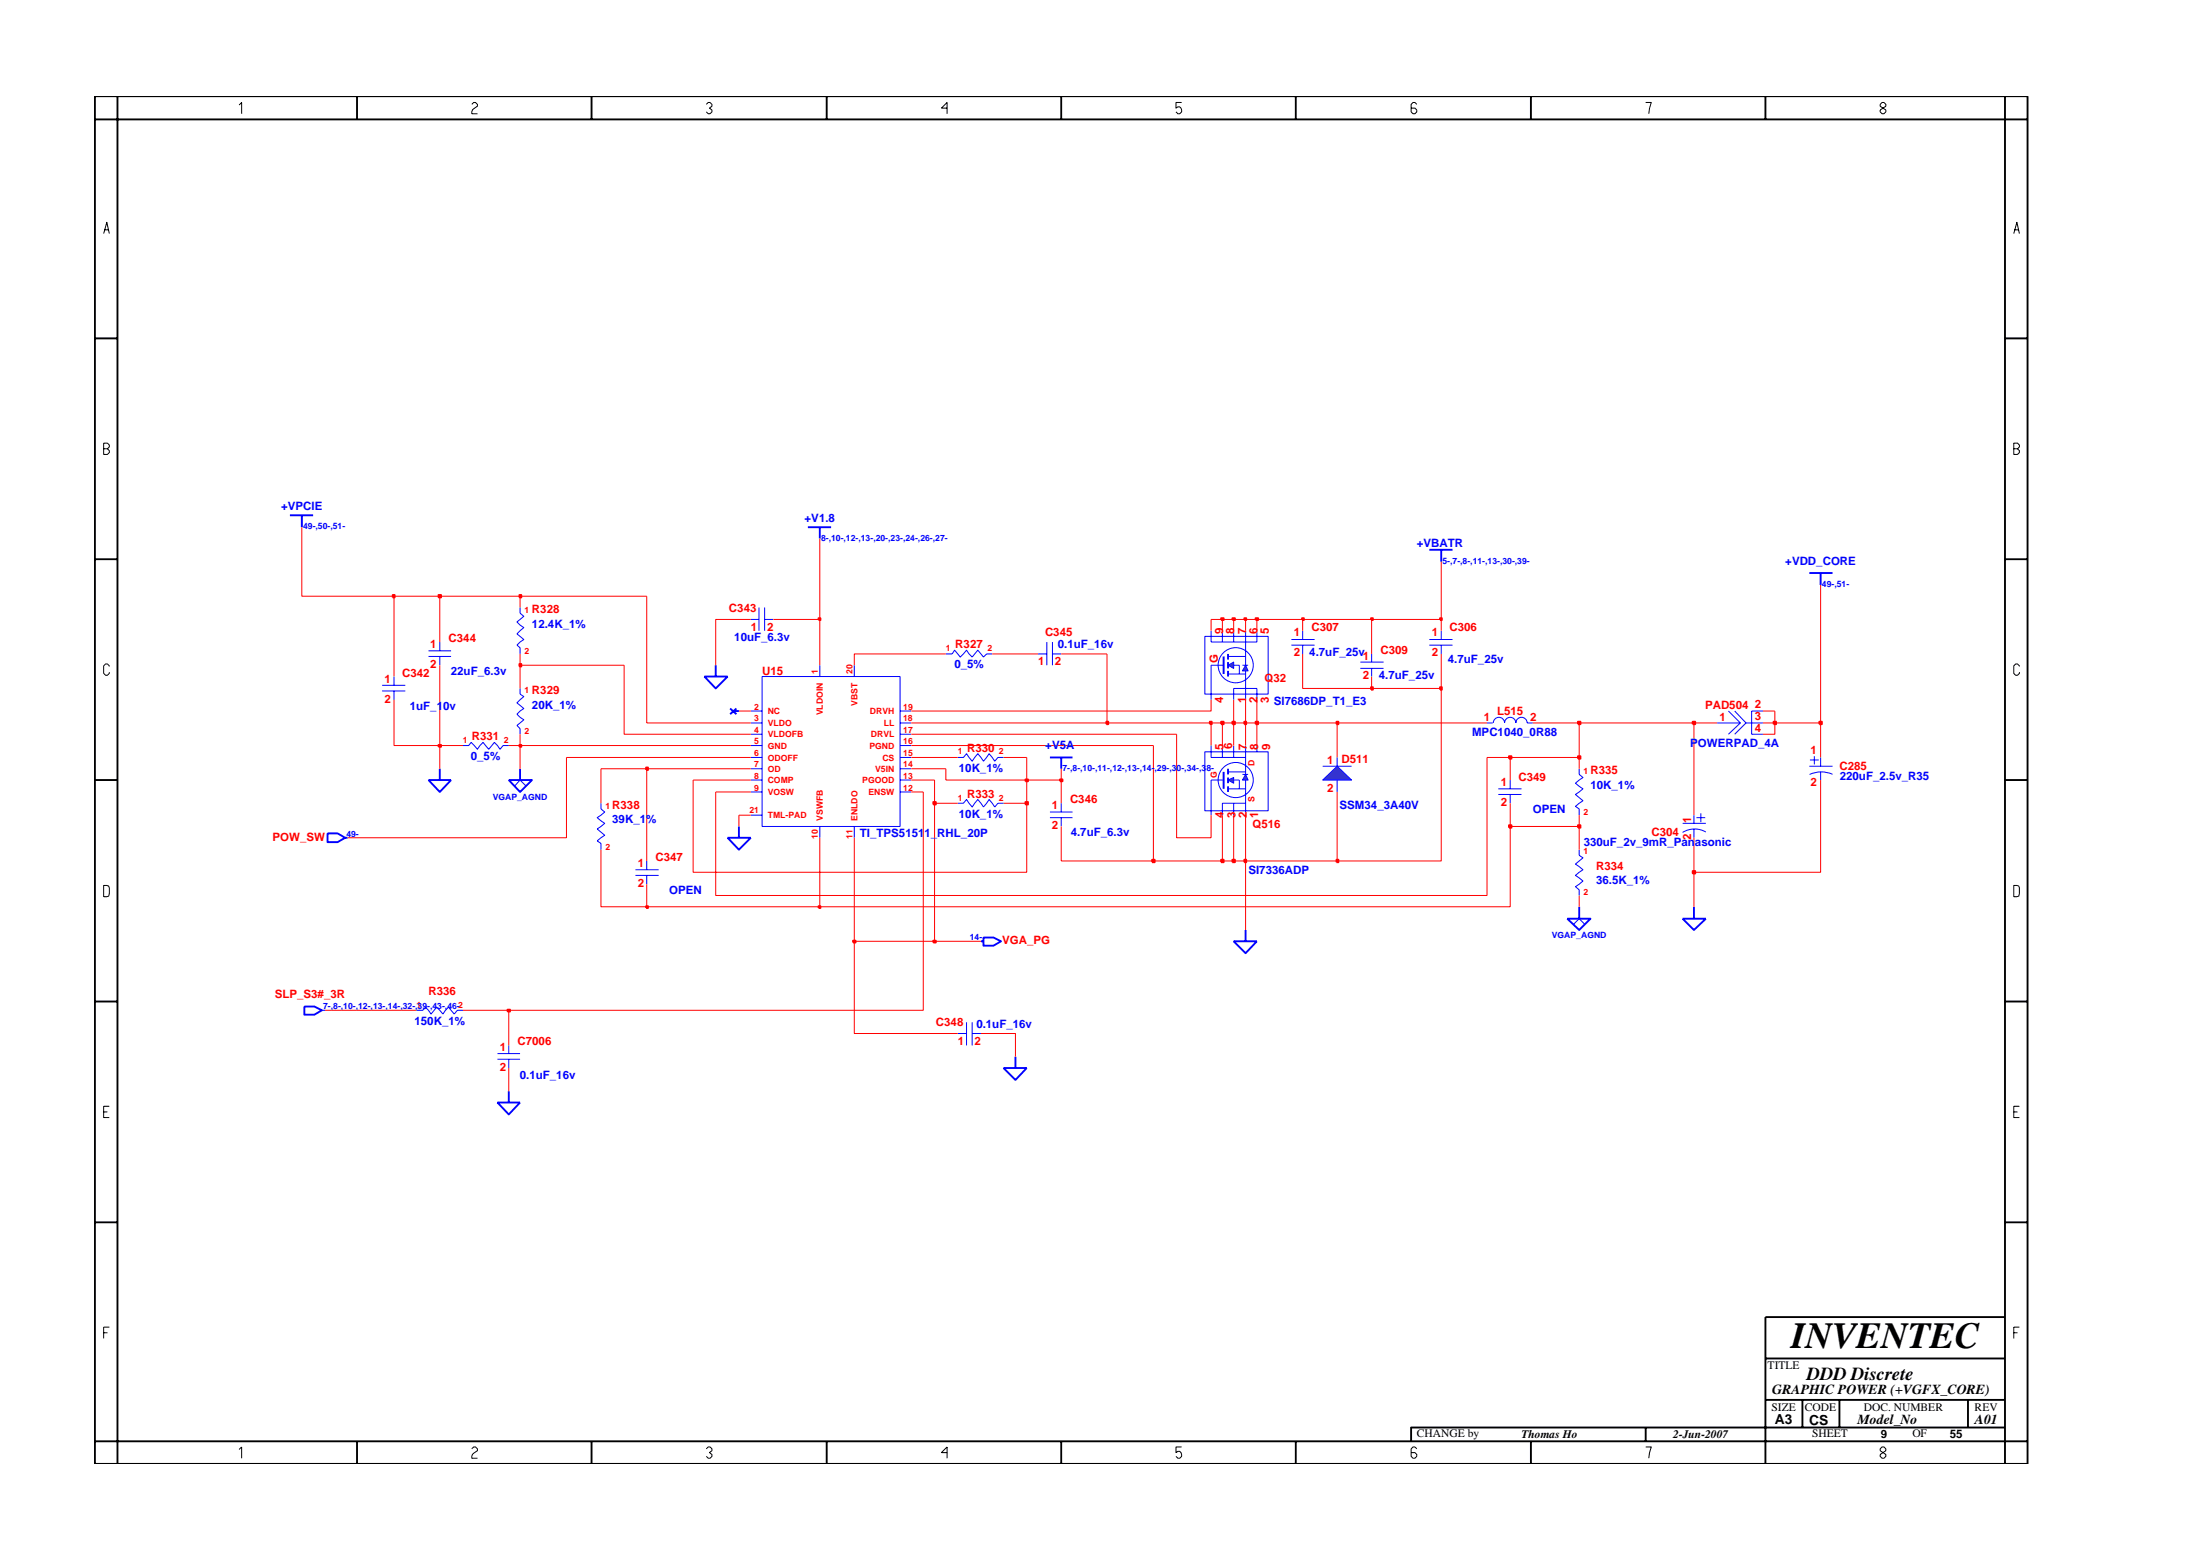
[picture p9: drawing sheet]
<svg xmlns="http://www.w3.org/2000/svg" width="297mm" height="210mm" viewBox="0 0 297 210" stroke-linecap="round" stroke-linejoin="round" font-family="sans-serif">
<path d="M193 74.2h3.1M194.6 74.2v1.6M244.3 77.3h3.1M245.8 77.3v1.6M41.1 135.8h1.3l1.1 .5-1.1 .6h-1.3zM227.2 124h3.1l-1.6 1.5zM228.7 122.4v1.6M135.5 144.1h3.1l-1.5 1.6zM137.1 142.6v1.5" fill="none" stroke="#00f" stroke-width=".25"/>
<g fill="none" stroke="#00f" stroke-width=".14">
<path d="M174.4 86.3h3.1M174.4 87.1h3.1M175.9 85.1v1.2M175.9 87.1v1.2M183.7 89.4h3.1M183.7 90.2h3.1M185.2 88.3v1.1M185.2 90.2v1.1M193 86.3h3.1M193 87.1h3.1M194.6 85.1v1.2M194.6 87.1v1.2"/>
<path d="M231.8 97.6h3.2M233.4 96l1.6 1.6M234.2 96l1.5 1.6M235 97.6l-1.6 1.5M235.7 97.6h2.3M235.7 97.6l-1.5 1.5M238 96h-1.5v3.1h1.5M178.6 103.4h3.9M180.5 102.2v1.2M180.5 105.3v1.6M43.5 136.3h.4"/>
</g>
<path d="M178.6 105.3l1.9-1.9 2 1.9z" fill="#3c3cc8"/>
<path d="M140.2 88.3h1.1M141.3 86.6v3.2M142.1 88.3h1.2M142.1 86.6v3.2M69.5 106.1l.7-.8 .9 .8M129.3 102.2h.8l.4-.5 .8 1 .7-1 .8 1 .7-1 .8 1 .4-.5h.8M163.5 105.3h1.7M178.6 105.3l1.9-1.9 2 1.9zM56.2 136.3h.9l.3-.4 .8 .9 .8-.9 .8 .9 .8-.9 .7 .9 .5-.5h.7" fill="none" stroke="#00f" stroke-width=".14"/>
<path d="M95.1 91.3h3.1l-1.6 1.6zM96.6 89.8v1.5M44.2 112.5h1.4l1 .6-1 .6h-1.4zM46.6 113.1h.3M68.7 105.3h3.1l-1.6 1.6zM70.2 103.7v1.6M141.8 102.2h3M143.3 102.2v1.5M165.2 104.2v2.3" fill="none" stroke="#00f" stroke-width=".25"/>
<path d="M168.2 104.5l.3 .8h-.7z" fill="#3c3cc8"/>
<path d="M167.8 104.5h.7M168.2 104.5l.3 .8h-.7z" fill="none" stroke="#00f" stroke-width=".14"/>
<path d="M165.8 105.3l.8-.4v.8z" fill="#3c3cc8"/>
<g fill="none" stroke="#00f" stroke-width=".14">
<path d="M127.7 88.3h.9l.3-.6 .8 1 .8-1 .8 1 .7-1 .8 1 .4-.4h.8M163.5 89.8h1.7M162.7 101.5h8.5v7.9h-8.5zM163.5 100.6v1.6h4.7M163.5 105.3v4.7M165 100.6v1.6M165.8 105.3l.8-.4v.8zM165.8 106.5h2.4M165.8 104.2h2.4M166.6 105.3h.7v1.2M166.6 100.6v1.6M166.6 108.4v1.6"/>
<path d="M168.2 100.6v3.9M168.2 105.3v4.7M168.2 108.4h-3.2v1.6M169.7 100.6v.9M227.2 111.1h3.1M228.7 110v1.1M228.7 111.9v1.2M229.1 110.3h1.1M229.6 109.8v1.1M230.3 112.3a3 3 0 0 0-3.1 0"/>
<circle cx="166.8" cy="105.3" r="2.37"/>
</g>
<path d="M165.2 88.6v2.4M165.8 103.7v.8M165.8 104.9v.8M165.8 106.1v.8M132.4 127h.4M132.8 126.5h1.3l1.1 .5-1.1 .6h-1.3z" fill="none" stroke="#00f" stroke-width=".25"/>
<path d="M168.2 89.8l.3 .7h-.7z" fill="#3c3cc8"/>
<path d="M167.8 89.8h.7M168.2 89.8l.3 .7h-.7z" fill="none" stroke="#00f" stroke-width=".14"/>
<path d="M165.8 89.8l.8-.4v.8z" fill="#3c3cc8"/>
<g fill="none" stroke="#00f" stroke-width=".14">
<path d="M51.6 92.5h3.1M51.6 93.2h3.1M53.2 91.3v1.2M53.2 93.2v1.2M57.9 88.6h3M57.9 87.8h3M59.4 86.6v1.2M59.4 88.6v1.2M70.2 82v.7l.5 .5-.9 .7 .9 .8-.9 .8 .9 .8-.9 .8 .4 .3v.9M70.2 92.9v.8l.5 .3-.9 .9 .9 .7-.9 .8 .9 .7-.9 .8 .4 .4v.8M101.4 97.6h1.5M101.4 96h1.5"/>
<path d="M101.4 99.1h1.5M101.4 83.6h1.1M102.5 82v3.1M102.9 91.3h18.6v20.2h-18.6zM103.2 83.6h1.2M103.2 82v3.1M110.7 89.8v1.5M115.3 89.8v1.5M121.5 97.6h1.5M121.5 96h1.5M121.5 99.1h1.5M162.7 85.9h8.5v7.8h-8.5z"/>
<path d="M163.5 85.1v1.5h6.2v-1.5M163.5 89.8v4.6M165 85.1v1.5M165.8 89.8l.8-.4v.8zM165.8 91h2.4M165.8 88.6h2.4M166.6 89.8h.7v1.2M166.6 94.4v-1.5h3.1v1.5M166.6 85.1v1.5M168.2 85.1v4.7M168.2 90.5v3.9M200.8 97.6h.7"/>
<path d="M201.6 97.6a.76 .76 0 0 1 .8-.8 .76 .76 0 0 1 .7 .8 .76 .76 0 0 1 .8-.8 .76 .76 0 0 1 .8 .8 .76 .76 0 0 1 .7-.8 .76 .76 0 0 1 .8 .8h.8M62.5 100.6h.8l.3-.4 .9 .9 .7-.9 .8 .9 .7-.9 .8 .9 .4-.5h.8M81.1 108.4v.8l.5 .4-1 .7 1 .8-1 .8 1 .8-1 .8 .5 .3v.9M85.8 117.4h3.1M85.8 118.1h3.1M87.3 116.2v1.2M87.3 118.1v1.2M101.4 100.6h1.5M101.4 102.2h1.5M101.4 103.7h1.5M101.4 105.3h1.5M101.4 106.9h1.5"/>
<path d="M101.4 110h1.5M110.7 111.5v1.6M115.3 111.5v1.6M121.5 100.6h1.5M121.5 102.2h1.5M121.5 103.7h1.5M121.5 105.3h1.5M121.5 106.9h1.5M129.3 108.4h.8l.4-.5 .8 1 .7-1 .8 1 .7-1 .8 1 .4-.5h.8M141.8 109.6h3M141.8 110.3h3M143.3 108.4v1.2"/>
<path d="M143.3 110.3v1.2M202.3 106.5h3.1M202.3 107.2h3.1M203.9 105.3v1.2M203.9 107.2v1.2M213.2 103.7v.8l.5 .4-1 .8 1 .8-1 .7 1 .9-1 .7 .5 .4v.8M213.2 114.7v.7l.5 .4-1 .8 1 .8-1 .7 1 .8-1 .8 .5 .4v.7M244.3 103.4h3.1M244.4 102.6h1.2M245 102.1v1.1M245.8 102.2v1.2M245.8 104.2v1.1"/>
<path d="M247.4 104.5a3.7 3.7 0 0 0-3.1 0M129.3 139.5h1.2M130.5 138v3.1M131.3 139.5h1.1M131.3 138v3.1M212.5 124.7l.7-.7 .8 .7M67.2 142.2h3M67.2 142.9h3M68.7 141.1v1.1M68.7 142.9v1.2"/>
<circle cx="166.8" cy="89.8" r="2.37"/>
</g>
<g fill="none" stroke="#00f" stroke-width=".25">
<path d="M39.1 69.5h3.2M40.8 69.5v1.6M109.1 71.1h3.1M110.7 71.1v1.6M98.6 95.6l.8 .8M99 96h.8M99.4 95.6l-.8 .8M165.8 88.3v.7M165.8 89.4v.8M165.8 90.5v.8M57.9 105.3h3l-1.5 1.6zM59.4 103.7v1.6"/>
<path d="M98.2 113.1h3.2l-1.6 1.6zM99.8 111.5v1.6M166.6 127h3.1l-1.5 1.6zM168.2 125.5v1.5M211.6 124h3.1l-1.5 1.5zM213.2 122.4v1.6M67.2 148.8h3l-1.5 1.6zM68.7 147.3v1.5"/>
</g>
<path d="M43.9 136.3h12.3M62.5 136.3h6.2v4.8M115.3 127v12.5h14M132.4 139.5h4.7v3.1M68.7 144.1v3.2" fill="none" stroke="#f00" stroke-width=".14"/>
<path d="M68.5 136.3h.4v.2h-.4z" fill="#8e2323"/>
<path d="M68.5 136.3h.4v.2h-.4z" fill="none" stroke="#f00" stroke-width=".25"/>
<path d="M124.7 106.9v29.4h-56" fill="none" stroke="#f00" stroke-width=".14"/>
<path d="M115.2 126.9h.3v.3h-.3z" fill="#8e2323"/>
<path d="M115.2 126.9h.3v.3h-.3z" fill="none" stroke="#f00" stroke-width=".25"/>
<path d="M115.3 113.1v13.9h10.9" fill="none" stroke="#f00" stroke-width=".14"/>
<path d="M126 126.9h.4v.3h-.4z" fill="#8e2323"/>
<path d="M126 126.9h.4v.3h-.4z" fill="none" stroke="#f00" stroke-width=".25"/>
<path d="M81.1 114.7v7.7h6.2M126.2 108.4v18.6h6.2M168.2 116.2v9.3" fill="none" stroke="#f00" stroke-width=".14"/>
<path d="M87.2 122.3h.3v.2h-.3z" fill="#8e2323"/>
<path d="M87.2 122.3h.3v.2h-.3z" fill="none" stroke="#f00" stroke-width=".25"/>
<path d="M87.3 119.3v3.1h23.4" fill="none" stroke="#f00" stroke-width=".14"/>
<path d="M110.5 122.3h.3v.2h-.3z" fill="#8e2323"/>
<path d="M110.5 122.3h.3v.2h-.3z" fill="none" stroke="#f00" stroke-width=".25"/>
<path d="M93.6 105.3v12.4h45v-9.3M200.8 102.2v18.6h-104.2v-13.9M203.9 111.5v10.9h-93.2v-9.3M228.7 117.7v4.7M213.2 120.8v1.6" fill="none" stroke="#f00" stroke-width=".14"/>
<path d="M228.5 117.5h.4v.4h-.4z" fill="#8e2323"/>
<path d="M228.5 117.5h.4v.4h-.4z" fill="none" stroke="#f00" stroke-width=".25"/>
<path d="M87.3 103.7v12.5M143.3 111.5v4.7h12.4M245.8 105.3v12.4h-17.1v-4.6" fill="none" stroke="#f00" stroke-width=".14"/>
<path d="M155.6 116h.3v.4h-.3z" fill="#8e2323"/>
<path d="M155.6 116h.3v.4h-.3z" fill="none" stroke="#f00" stroke-width=".25"/>
<path d="M155.7 100.6v15.6h9.3" fill="none" stroke="#f00" stroke-width=".14"/>
<path d="M164.9 116h.3v.4h-.3z" fill="#8e2323"/>
<path d="M164.9 116h.3v.4h-.3z" fill="none" stroke="#f00" stroke-width=".25"/>
<path d="M165 110v6.2h1.6" fill="none" stroke="#f00" stroke-width=".14"/>
<path d="M166.4 116h.3v.4h-.3z" fill="#8e2323"/>
<path d="M166.4 116h.3v.4h-.3z" fill="none" stroke="#f00" stroke-width=".25"/>
<path d="M166.6 110v6.2h1.6" fill="none" stroke="#f00" stroke-width=".14"/>
<path d="M168 116h.3v.4h-.3z" fill="#8e2323"/>
<path d="M168 116h.3v.4h-.3z" fill="none" stroke="#f00" stroke-width=".25"/>
<path d="M168.2 110v6.2h12.3" fill="none" stroke="#f00" stroke-width=".14"/>
<path d="M180.5 116h.2v.4h-.2z" fill="#8e2323"/>
<path d="M180.5 116h.2v.4h-.2z" fill="none" stroke="#f00" stroke-width=".25"/>
<path d="M158.9 99.1v14h4.6v-3.1M194.6 92.9v23.3h-14.1v-9.3M76.5 102.2v10.9h-29.6M99.8 110v1.5M213.2 111.5v3.2" fill="none" stroke="#f00" stroke-width=".14"/>
<path d="M203.7 111.4h.4v.3h-.4z" fill="#8e2323"/>
<path d="M203.7 111.4h.4v.3h-.4z" fill="none" stroke="#f00" stroke-width=".25"/>
<path d="M203.9 108.4v3.1h9.3" fill="none" stroke="#f00" stroke-width=".14"/>
<path d="M213 111.4h.4v.3h-.4z" fill="#8e2323"/>
<path d="M213 111.4h.4v.3h-.4z" fill="none" stroke="#f00" stroke-width=".25"/>
<path d="M228.7 97.6v12.4M81.1 103.7v4.7M99.8 110h1.6M213.2 110v1.5" fill="none" stroke="#f00" stroke-width=".14"/>
<path d="M126 108.2h.4v.4h-.4z" fill="#8e2323"/>
<path d="M126 108.2h.4v.4h-.4z" fill="none" stroke="#f00" stroke-width=".25"/>
<path d="M126.2 105.3v3.1h3.1M135.5 108.4h3.1" fill="none" stroke="#f00" stroke-width=".14"/>
<path d="M138.5 108.2h.3v.4h-.3z" fill="#8e2323"/>
<path d="M138.5 108.2h.3v.4h-.3z" fill="none" stroke="#f00" stroke-width=".25"/>
<path d="M93.6 105.3h7.8M96.6 106.9h4.8M123 106.9h1.7M123 105.3h3.2M127.7 103.7v1.6h10.9v3.1M143.3 105.3v3.1" fill="none" stroke="#f00" stroke-width=".14"/>
<path d="M138.5 105.2h.3v.2h-.3z" fill="#8e2323"/>
<path d="M138.5 105.2h.3v.2h-.3z" fill="none" stroke="#f00" stroke-width=".25"/>
<path d="M138.6 102.2v3.1h4.7" fill="none" stroke="#f00" stroke-width=".14"/>
<path d="M143.1 105.2h.4v.2h-.4z" fill="#8e2323"/>
<path d="M143.1 105.2h.4v.2h-.4z" fill="none" stroke="#f00" stroke-width=".25"/>
<path d="M59.4 100.6v3.1M70.2 100.6v3.1M81.1 103.7h6.2M143.3 103.7v1.6M203.9 102.2v3.1" fill="none" stroke="#f00" stroke-width=".14"/>
<path d="M87.2 103.6h.3v.3h-.3z" fill="#8e2323"/>
<path d="M87.2 103.6h.3v.3h-.3z" fill="none" stroke="#f00" stroke-width=".25"/>
<path d="M180.5 97.6v4.6M76.5 102.2h24.9M87.3 103.7h14.1M123 103.7h4.7M123 102.2h6.3M135.5 102.2h3.1M200.8 102.2h3.1M213.2 102.2v1.5" fill="none" stroke="#f00" stroke-width=".14"/>
<path d="M203.7 102.1h.4v.3h-.4z" fill="#8e2323"/>
<path d="M203.7 102.1h.4v.3h-.4z" fill="none" stroke="#f00" stroke-width=".25"/>
<path d="M203.9 102.2h9.3" fill="none" stroke="#f00" stroke-width=".14"/>
<path d="M213 102.1h.4v.3h-.4z" fill="#8e2323"/>
<path d="M213 102.1h.4v.3h-.4z" fill="none" stroke="#f00" stroke-width=".25"/>
<path d="M53.2 94.4v6.2h6.2M213.2 97.6v4.6M245.8 97.6v4.6" fill="none" stroke="#f00" stroke-width=".14"/>
<path d="M59.2 100.5h.3v.3h-.3z" fill="#8e2323"/>
<path d="M59.2 100.5h.3v.3h-.3z" fill="none" stroke="#f00" stroke-width=".25"/>
<path d="M59.4 89.8v10.8h3.1M68.7 100.6h1.5" fill="none" stroke="#f00" stroke-width=".14"/>
<path d="M70.1 100.5h.3v.3h-.3z" fill="#8e2323"/>
<path d="M70.1 100.5h.3v.3h-.3z" fill="none" stroke="#f00" stroke-width=".25"/>
<path d="M70.2 99.1v1.5h31.2M84.3 89.8v9.3h17.1M87.3 80.5v17.1h14.1M123 99.1h35.9M123 97.6h26.5M163.5 97.6v3M165 97.6v3M166.6 97.6v3M168.2 97.6v3M169.7 97.6v3M239.6 97.6v1.5h-1.6M123 100.6h32.7" fill="none" stroke="#f00" stroke-width=".14"/>
<path d="M149.4 97.4h.2v.3h-.2z" fill="#8e2323"/>
<path d="M149.4 97.4h.2v.3h-.2z" fill="none" stroke="#f00" stroke-width=".25"/>
<path d="M149.5 88.3v9.3h14" fill="none" stroke="#f00" stroke-width=".14"/>
<path d="M163.4 97.4h.2v.3h-.2z" fill="#8e2323"/>
<path d="M163.4 97.4h.2v.3h-.2z" fill="none" stroke="#f00" stroke-width=".25"/>
<path d="M163.5 97.6h1.5" fill="none" stroke="#f00" stroke-width=".14"/>
<path d="M164.9 97.4h.3v.3h-.3z" fill="#8e2323"/>
<path d="M164.9 97.4h.3v.3h-.3z" fill="none" stroke="#f00" stroke-width=".25"/>
<path d="M165 97.6h1.6" fill="none" stroke="#f00" stroke-width=".14"/>
<path d="M166.4 97.4h.3v.3h-.3z" fill="#8e2323"/>
<path d="M166.4 97.4h.3v.3h-.3z" fill="none" stroke="#f00" stroke-width=".25"/>
<path d="M166.6 94.4v3.2h1.6" fill="none" stroke="#f00" stroke-width=".14"/>
<path d="M168 97.4h.3v.3h-.3z" fill="#8e2323"/>
<path d="M168 97.4h.3v.3h-.3z" fill="none" stroke="#f00" stroke-width=".25"/>
<path d="M168.2 94.4v3.2h1.5" fill="none" stroke="#f00" stroke-width=".14"/>
<path d="M169.5 97.4h.4v.3h-.4z" fill="#8e2323"/>
<path d="M169.5 97.4h.4v.3h-.4z" fill="none" stroke="#f00" stroke-width=".25"/>
<path d="M169.7 94.4v3.2h10.8" fill="none" stroke="#f00" stroke-width=".14"/>
<path d="M180.5 97.4h.2v.3h-.2z" fill="#8e2323"/>
<path d="M180.5 97.4h.2v.3h-.2z" fill="none" stroke="#f00" stroke-width=".25"/>
<path d="M180.5 97.6h20.3M207 97.6h6.2" fill="none" stroke="#f00" stroke-width=".14"/>
<path d="M213 97.4h.4v.3h-.4z" fill="#8e2323"/>
<path d="M213 97.4h.4v.3h-.4z" fill="none" stroke="#f00" stroke-width=".25"/>
<path d="M213.2 97.6h15.5" fill="none" stroke="#f00" stroke-width=".14"/>
<path d="M228.5 97.4h.4v.3h-.4z" fill="#8e2323"/>
<path d="M228.5 97.4h.4v.3h-.4z" fill="none" stroke="#f00" stroke-width=".25"/>
<path d="M228.7 97.6h3.1M238 97.6h1.6" fill="none" stroke="#f00" stroke-width=".14"/>
<path d="M239.5 97.4h.3v.3h-.3z" fill="#8e2323"/>
<path d="M239.5 97.4h.3v.3h-.3z" fill="none" stroke="#f00" stroke-width=".25"/>
<path d="M239.6 96v1.6h6.2" fill="none" stroke="#f00" stroke-width=".14"/>
<path d="M245.6 97.4h.4v.3h-.4z" fill="#8e2323"/>
<path d="M245.6 97.4h.4v.3h-.4z" fill="none" stroke="#f00" stroke-width=".25"/>
<path d="M245.8 78.9v18.7M70.2 89.8v3.1M99.8 96h1.6M163.5 94.4v1.6h-40.5M175.9 88.3v4.6h9.3M238 96h1.6" fill="none" stroke="#f00" stroke-width=".14"/>
<path d="M185.1 92.7h.3v.4h-.3z" fill="#8e2323"/>
<path d="M185.1 92.7h.3v.4h-.3z" fill="none" stroke="#f00" stroke-width=".25"/>
<path d="M185.2 91.3v1.6h9.4" fill="none" stroke="#f00" stroke-width=".14"/>
<path d="M194.4 92.7h.3v.4h-.3z" fill="#8e2323"/>
<path d="M194.4 92.7h.3v.4h-.3z" fill="none" stroke="#f00" stroke-width=".25"/>
<path d="M53.2 80.5v10.8M194.6 88.3v4.6" fill="none" stroke="#f00" stroke-width=".14"/>
<path d="M70.1 89.6h.3v.3h-.3z" fill="#8e2323"/>
<path d="M70.1 89.6h.3v.3h-.3z" fill="none" stroke="#f00" stroke-width=".25"/>
<g fill="none" stroke="#f00" stroke-width=".14">
<path d="M59.4 80.5v6.1M70.2 88.3v1.5h14.1M101.4 83.6h-4.8v6.2M104.4 83.6h6.3v6.2M127.7 88.3h-12.4v1.5M134 88.3h6.2M143.3 88.3h6.2M163.5 83.6v1.5M165 83.6v1.5M166.6 83.6v1.5M168.2 83.6v1.5M169.7 83.6v1.5"/>
<path d="M175.9 83.6v1.5M185.2 83.6v4.7M194.6 83.6v1.5"/>
</g>
<path d="M110.5 83.4h.3v.3h-.3z" fill="#8e2323"/>
<path d="M110.5 83.4h.3v.3h-.3z" fill="none" stroke="#f00" stroke-width=".25"/>
<path d="M110.7 72.7v10.9M163.5 83.6h1.5" fill="none" stroke="#f00" stroke-width=".14"/>
<path d="M164.9 83.4h.3v.3h-.3z" fill="#8e2323"/>
<path d="M164.9 83.4h.3v.3h-.3z" fill="none" stroke="#f00" stroke-width=".25"/>
<path d="M165 83.6h1.6" fill="none" stroke="#f00" stroke-width=".14"/>
<path d="M166.4 83.4h.3v.3h-.3z" fill="#8e2323"/>
<path d="M166.4 83.4h.3v.3h-.3z" fill="none" stroke="#f00" stroke-width=".25"/>
<path d="M166.6 83.6h1.6" fill="none" stroke="#f00" stroke-width=".14"/>
<path d="M168 83.4h.3v.3h-.3z" fill="#8e2323"/>
<path d="M168 83.4h.3v.3h-.3z" fill="none" stroke="#f00" stroke-width=".25"/>
<path d="M168.2 83.6h1.5" fill="none" stroke="#f00" stroke-width=".14"/>
<path d="M169.5 83.4h.4v.3h-.4z" fill="#8e2323"/>
<path d="M169.5 83.4h.4v.3h-.4z" fill="none" stroke="#f00" stroke-width=".25"/>
<path d="M169.7 83.6h6.2" fill="none" stroke="#f00" stroke-width=".14"/>
<path d="M175.8 83.4h.3v.3h-.3z" fill="#8e2323"/>
<path d="M175.8 83.4h.3v.3h-.3z" fill="none" stroke="#f00" stroke-width=".25"/>
<path d="M175.9 83.6h9.3" fill="none" stroke="#f00" stroke-width=".14"/>
<path d="M185.1 83.4h.3v.3h-.3z" fill="#8e2323"/>
<path d="M185.1 83.4h.3v.3h-.3z" fill="none" stroke="#f00" stroke-width=".25"/>
<path d="M185.2 83.6h9.4" fill="none" stroke="#f00" stroke-width=".14"/>
<path d="M194.4 83.4h.3v.3h-.3z" fill="#8e2323"/>
<path d="M194.4 83.4h.3v.3h-.3z" fill="none" stroke="#f00" stroke-width=".25"/>
<path d="M40.8 71.1v9.4h12.4M194.6 75.8v7.8M70.2 80.5v1.5" fill="none" stroke="#f00" stroke-width=".14"/>
<path d="M53 80.3h.3v.3h-.3z" fill="#8e2323"/>
<path d="M53 80.3h.3v.3h-.3z" fill="none" stroke="#f00" stroke-width=".25"/>
<path d="M53.2 80.5h6.2" fill="none" stroke="#f00" stroke-width=".14"/>
<path d="M59.2 80.3h.3v.3h-.3z" fill="#8e2323"/>
<path d="M59.2 80.3h.3v.3h-.3z" fill="none" stroke="#f00" stroke-width=".25"/>
<path d="M59.4 80.5h10.8" fill="none" stroke="#f00" stroke-width=".14"/>
<path d="M70.1 80.3h.3v.3h-.3z" fill="#8e2323"/>
<path d="M70.1 80.3h.3v.3h-.3z" fill="none" stroke="#f00" stroke-width=".25"/>
<path d="M70.2 80.5h17.1" fill="none" stroke="#f00" stroke-width=".14"/>
<g fill="none" stroke="#000" stroke-width=".25">
<path d="M12.8 13h261v184.6h-261zM12.8 16.1h261M15.9 13v184.6M48.2 13v3.1M79.9 13v3.1M111.6 13v3.1M143.3 13v3.1M174.9 13v3.1M206.7 13v3.1M238.4 13v3.1M270.7 13v184.6M12.8 45.7h3.1"/>
<path d="M270.7 45.7h3.1M12.8 75.5h3.1M270.7 75.5h3.1M12.8 105.3h3.1M270.7 105.3h3.1M12.8 135.2h3.1M270.7 135.2h3.1M12.8 165h3.1M270.7 165h3.1M270.7 177.7h-32.3v19.9M12.8 194.5h261M48.2 194.5v3.1"/>
<path d="M79.9 194.5v3.1M111.6 194.5v3.1M143.3 194.5v3.1M174.9 194.5v3.1M206.7 194.5v3.1M222.2 192.6v1.9M238.4 183.3h32.3M238.4 188.9h32.3M243.4 188.9v3.7M248.4 188.9v3.7M265.7 188.9v3.7M270.7 192.6h-80.2v1.9"/>
</g>
<g fill="none" stroke="#000" stroke-width=".14">
<path d="M32.3 14.2l.3-.4v1.6M63.7 14.1l.3-.3h.2l.3 .3v.2l-.5 .4-.3 .4v.3h.8M95.4 14.1l.2-.3h.3l.2 .3v.2l-.3 .3 .3 .2v.3l-.2 .3h-.3l-.2-.3M127.9 14.6h-.8l.8-.8v1.6M159.5 13.8h-.7v.8l.2-.2a.5 .5 0 0 1 .5 .7l-.2 .3h-.3l-.2-.3M191.3 14.1l-.3-.3h-.2l-.3 .3v1l.3 .3h.2l.3-.3v-.3l-.3-.2h-.5M222.2 13.8h.8l-.4 1.6M253.9 14.1l.2-.3h.3l.2 .3v.2l-.7 .5v.3l.2 .3h.3l.2-.3v-.3l-.7-.5zM14 31.5l.4-1.5 .4 1.5M14.1 31h.6M271.9 31.5l.4-1.5 .4 1.5M272 31h.6"/>
<path d="M14 59.8h.5l.3 .3v.2l-.3 .3 .3 .2v.3l-.3 .2h-.5zM14 60.6h.5M271.9 60.6h.5l.3-.3v-.2l-.3-.3h-.5v1.5h.5l.3-.2v-.3l-.3-.2M14.8 89.9l-.3-.3h-.2l-.3 .3v1l.3 .2h.2l.3-.2v-.2M272.7 89.9l-.3-.3h-.3l-.2 .3v1l.2 .2h.3l.3-.2v-.2M14 119.5l.7 .1 .1 .2-.1 1.1-.7 .1zM271.9 119.5l.7 .1 .1 .2-.1 1.1-.7 .1zM14 150.1h.5M14.8 149.3h-.8v1.5h.8M271.9 150.1h.5M272.7 149.3h-.8v1.5h.8M14 179.9h.5"/>
<path d="M14.8 179.1h-.8v1.5M271.9 179.9h.5M272.7 179.1h-.8v1.5M32.3 195.6l.3-.3v1.5M63.7 195.5l.3-.2h.2l.3 .2v.3l-.7 .5-.1 .2v.3h.8M95.4 195.5l.2-.2h.3l.2 .2v.3l-.3 .2 .3 .3v.2l-.2 .3h-.3l-.2-.3M127.9 196h-.8l.8-.7v1.5M159.5 195.3h-.7v.7l.2-.1a.5 .5 0 0 1 .5 .6l-.2 .3h-.3l-.2-.3M191.3 195.5l-.3-.2h-.2l-.3 .2v1l.3 .3h.2l.3-.3v-.2l-.3-.3h-.5M222.2 195.3h.8l-.4 1.5M254.1 195.3l-.2 .2v.3l.7 .5v.2l-.2 .3h-.3l-.2-.3v-.2l.7-.5v-.3l-.2-.2z"/>
</g>
<text font-size="5" x="241.8" y="182">INVENTEC</text>
<text font-size="2.5" x="244" y="186.3">DDD Discrete</text>
<g font-size="1.9">
<text x="239.3" y="188.1">GRAPHIC POWER (+VGFX_CORE)</text>
<text x="239.6" y="192.2">A3</text>
<text x="244.3" y="192.3">CS</text>
<text x="250.8" y="192.2">Model_No</text>
<text x="266.6" y="192.2">A01</text>
</g>
<g font-size="1.6" fill="#00f">
<text x="38" y="68.8">+VPCIE</text>
<text x="108.6" y="70.4">+V1.8</text>
<text x="191.3" y="73.8">+VBATR</text>
<text x="241" y="76.2">+VDD_CORE</text>
<text x="71.8" y="84.7">12.4K_1%</text>
<text x="99.1" y="86.5">10uF_6.3v</text>
<text x="142.8" y="87.5">0.1uF_16v</text>
<text x="176.8" y="88.6">4.7uF_25v</text>
<text x="195.5" y="89.4">4.7uF_25v</text>
<text x="55.3" y="95.8">1uF_10v</text>
<text x="60.9" y="91.1">22uF_6.3v</text>
<text x="71.8" y="95.6">20K_1%</text>
<text x="128.9" y="90.2">0_5%</text>
<text x="172" y="95.2">SI7686DP_T1_E3</text>
<text x="186.2" y="91.7">4.7uF_25v</text>
<text x="141.1" y="101">+V5A</text>
<text x="198.8" y="99.3">MPC1040_0R88</text>
<text x="228.2" y="100.9">POWERPAD_4A</text>
<text x="63.6" y="102.6">0_5%</text>
<text x="129.5" y="104.2">10K_1%</text>
<text x="214.7" y="106.5">10K_1%</text>
<text x="248.4" y="105.3">220uF_2.5v_R35</text>
<text x="82.7" y="111.1">39K_1%</text>
<text x="116.1" y="112.9">TI_TPS51511_RHL_20P</text>
<text x="129.5" y="110.3">10K_1%</text>
<text x="144.6" y="112.9">4.7uF_6.3v</text>
<text x="180.9" y="109.2">SSM34_3A40V</text>
<text x="207" y="109.7">OPEN</text>
<text x="168.6" y="117.9">SI7336ADP</text>
<text x="213.8" y="114.1">330uF_2v_9mR_Panasonic</text>
<text x="215.5" y="119.3">36.5K_1%</text>
<text x="90.4" y="120.7">OPEN</text>
<text x="56" y="138.3">150K_1%</text>
<text x="131.8" y="138.7">0.1uF_16v</text>
<text x="70.2" y="145.5">0.1uF_16v</text>
</g>
<g font-size="1.6" fill="#f00">
<text x="71.8" y="82.7">R328</text>
<text x="98.4" y="82.6">C343</text>
<text x="58.1" y="87.4">1</text>
<text x="60.6" y="86.7">C344</text>
<text x="101.4" y="85.1">1</text>
<text x="103.6" y="85.1">2</text>
<text x="129" y="87.4">R327</text>
<text x="140.2" y="89.8">1</text>
<text x="141.1" y="85.9">C345</text>
<text x="142.4" y="89.8">2</text>
<text x="164.4" y="89.5" transform="rotate(-90 164.4 89.5)">G</text>
<text x="165.1" y="85.6" transform="rotate(-90 165.1 85.6)">9</text>
<text x="166.7" y="85.6" transform="rotate(-90 166.7 85.6)">8</text>
<text x="168.3" y="85.6" transform="rotate(-90 168.3 85.6)">7</text>
<text x="169.8" y="85.6" transform="rotate(-90 169.8 85.6)">6</text>
<text x="171.3" y="85.6" transform="rotate(-90 171.3 85.6)">5</text>
<text x="174.7" y="85.9">1</text>
<text x="174.7" y="88.6">2</text>
<text x="177.1" y="85.1">C307</text>
<text x="184" y="89">1</text>
<text x="186.4" y="88.2">C309</text>
<text x="193.3" y="88.6">2</text>
<text x="193.3" y="85.9">1</text>
<text x="195.7" y="85.1">C306</text>
<text x="51.9" y="92.1">1</text>
<text x="51.9" y="94.8">2</text>
<text x="54.3" y="91.4">C342</text>
<text x="58.1" y="90.2">2</text>
<text x="71.8" y="93.7">R329</text>
<text x="102.9" y="91.1">U15</text>
<text x="165.1" y="94.9" transform="rotate(-90 165.1 94.9)">4</text>
<text x="168.3" y="94.9" transform="rotate(-90 168.3 94.9)">1</text>
<text x="169.8" y="94.9" transform="rotate(-90 169.8 94.9)">2</text>
<text x="170.7" y="92.1">Q32</text>
<text x="171.3" y="94.9" transform="rotate(-90 171.3 94.9)">3</text>
<text x="184" y="91.7">2</text>
<text x="230.2" y="95.6">PAD504</text>
<text x="236.9" y="95.6">2</text>
<text x="63.7" y="99.8">R331</text>
<text x="130.6" y="101.5">R330</text>
<text x="165.2" y="101.2" transform="rotate(-90 165.2 101.2)">5</text>
<text x="166.4" y="101.1" transform="rotate(-90 166.4 101.1)">6</text>
<text x="168.3" y="101.2" transform="rotate(-90 168.3 101.2)">7</text>
<text x="169.9" y="101.2" transform="rotate(-90 169.9 101.2)">8</text>
<text x="171.5" y="101.2" transform="rotate(-90 171.5 101.2)">9</text>
<text x="200.3" y="97.3">1</text>
<text x="202.1" y="96.5">L515</text>
<text x="206.6" y="97.3">2</text>
<text x="232.2" y="97.3">1</text>
<text x="236.9" y="97.1">3</text>
<text x="236.9" y="98.7">4</text>
<text x="244.5" y="101.8">1</text>
<text x="130.6" y="107.6">R333</text>
<text x="179.2" y="106.9">2</text>
<text x="179.2" y="103.2">1 D511</text>
<text x="202.6" y="106.1">1</text>
<text x="205" y="105.3">C349</text>
<text x="214.7" y="104.5">R335</text>
<text x="244.5" y="106.1">2</text>
<text x="248.4" y="103.9">C285</text>
<text x="36.8" y="113.5">POW_SW</text>
<text x="82.7" y="109.2">R338</text>
<text x="142" y="109.2">1</text>
<text x="142" y="111.9">2</text>
<text x="144.5" y="108.4">C346</text>
<text x="165.2" y="110.3" transform="rotate(-90 165.2 110.3)">4</text>
<text x="166.8" y="110.3" transform="rotate(-90 166.8 110.3)">3</text>
<text x="168.3" y="110.3" transform="rotate(-90 168.3 110.3)">2</text>
<text x="169.1" y="111.8">Q516</text>
<text x="169.9" y="110.3" transform="rotate(-90 169.9 110.3)">1</text>
<text x="202.6" y="108.8">2</text>
<text x="223" y="112.8">C304</text>
<text x="228.3" y="113.3" transform="rotate(-90 228.3 113.3)">2</text>
<text x="228.3" y="111" transform="rotate(-90 228.3 111)">1</text>
<text x="86.1" y="117">1</text>
<text x="86.1" y="119.6">2</text>
<text x="88.5" y="116.2">C347</text>
<text x="215.5" y="117.4">R334</text>
<text x="135.3" y="127.4">VGA_PG</text>
<text x="37.1" y="134.7">SLP_S3#_3R</text>
<text x="57.9" y="134.3">R336</text>
<text x="67.5" y="141.8">1</text>
<text x="69.9" y="141.1">C7006</text>
<text x="126.4" y="138.5">C348</text>
<text x="129.3" y="141.1">1</text>
<text x="131.6" y="141.1">2</text>
<text x="67.5" y="144.5">2</text>
</g>
<g font-size="1.6">
<text x="238.7" y="184.8">TITLE</text>
<text x="239.2" y="190.4">SIZE</text>
<text x="243.7" y="190.4">CODE</text>
<text x="251.6" y="190.4">DOC. NUMBER</text>
<text x="266.6" y="190.4">REV</text>
<text x="191.3" y="193.9">CHANGE by</text>
<text x="205.4" y="194.1">Thomas Ho</text>
<text x="225.9" y="194.1">2-Jun-2007</text>
<text x="244.7" y="193.9">SHEET</text>
<text x="253.9" y="194.1">9</text>
<text x="258.2" y="193.9">OF</text>
<text x="263.3" y="194.1">55</text>
</g>
<g font-size="1.2" fill="#00f">
<text x="40.9" y="71.4">49-,50-,51-</text>
<text x="110.9" y="73">8-,10-,12-,13-,20-,23-,24-,26-,27-</text>
<text x="194.8" y="76.1">5-,7-,8-,11-,13-,30-,39-</text>
<text x="246" y="79.2">49-,51-</text>
<text x="66.5" y="107.9">VGAP_AGND</text>
<text x="143.5" y="104">7-,8-,10-,11-,12-,13-,14-,29-,30-,34-,38-</text>
<text x="46.8" y="112.9">49-</text>
<text x="130.9" y="126.9">14-</text>
<text x="209.5" y="126.6">VGAP_AGND</text>
<text x="43.6" y="136.2">7-,8-,10-,12-,13-,14-,32-,39-,43-,46-2</text>
</g>
<g font-size="1.2" fill="#f00">
<text x="70.8" y="82.7">1</text>
<text x="70.8" y="88.3">2</text>
<text x="127.7" y="87.8">1</text>
<text x="133.3" y="87.8">2</text>
<text x="70.8" y="93.5">1</text>
<text x="101.8" y="95.8">2</text>
<text x="110.4" y="91" transform="rotate(-90 110.4 91)">1</text>
<text x="115.1" y="91" transform="rotate(-90 115.1 91)">20</text>
<text x="115.8" y="95.3" transform="rotate(-90 115.8 95.3)">VBST</text>
<text x="121.9" y="95.8">19</text>
<text x="62.5" y="100.3">1</text>
<text x="68" y="100.3">2</text>
<text x="70.8" y="99.1">2</text>
<text x="101.8" y="97.3">3</text>
<text x="101.8" y="98.9">4</text>
<text x="101.8" y="100.4">5</text>
<text x="103.7" y="98">VLDO</text>
<text x="103.7" y="99.5">VLDOFB</text>
<text x="103.7" y="101.1">GND</text>
<text x="103.7" y="96.4">NC</text>
<text x="111.1" y="96.5" transform="rotate(-90 111.1 96.5)">VLDOIN</text>
<text x="117.4" y="101.1">PGND</text>
<text x="117.5" y="96.4">DRVH</text>
<text x="117.6" y="99.5">DRVL</text>
<text x="119.3" y="98">LL</text>
<text x="121.9" y="97.3">18</text>
<text x="121.9" y="98.9">17</text>
<text x="121.9" y="100.4">16</text>
<text x="129.3" y="101.8">1</text>
<text x="134.8" y="101.8">2</text>
<text x="101.8" y="106.7">9</text>
<text x="101.8" y="105.1">8</text>
<text x="101.8" y="103.6">7</text>
<text x="101.8" y="102.1">6</text>
<text x="103.7" y="107.3">VOSW</text>
<text x="103.7" y="105.7">COMP</text>
<text x="103.7" y="104.2">OD</text>
<text x="103.7" y="102.7">ODOFF</text>
<text x="116.4" y="105.7">PGOOD</text>
<text x="117.3" y="107.3">ENSW</text>
<text x="118.2" y="104.2">V5IN</text>
<text x="119.1" y="102.7">CS</text>
<text x="121.9" y="102.1">15</text>
<text x="121.9" y="106.7">12</text>
<text x="121.9" y="105.1">13</text>
<text x="121.9" y="103.6">14</text>
<text x="164.3" y="104.9" transform="rotate(-90 164.3 104.9)">G</text>
<text x="169.4" y="103.4" transform="rotate(-90 169.4 103.4)">D</text>
<text x="213.8" y="104.5">1</text>
<text x="81.7" y="109.1">1</text>
<text x="101.2" y="109.8">21</text>
<text x="103.7" y="110.4">TML-PAD</text>
<text x="110.4" y="113.2" transform="rotate(-90 110.4 113.2)">10</text>
<text x="111.1" y="110.8" transform="rotate(-90 111.1 110.8)">VSWFB</text>
<text x="115.1" y="113.2" transform="rotate(-90 115.1 113.2)">11</text>
<text x="115.8" y="110.8" transform="rotate(-90 115.8 110.8)">ENLDO</text>
<text x="129.3" y="108.1">1</text>
<text x="134.8" y="108.1">2</text>
<text x="169.4" y="108.2" transform="rotate(-90 169.4 108.2)">S</text>
<text x="213.8" y="110">2</text>
<text x="81.7" y="114.7">2</text>
<text x="213.8" y="115.3">1</text>
<text x="213.8" y="120.8">2</text>
<text x="56.2" y="136">1</text>
</g>
</svg>
